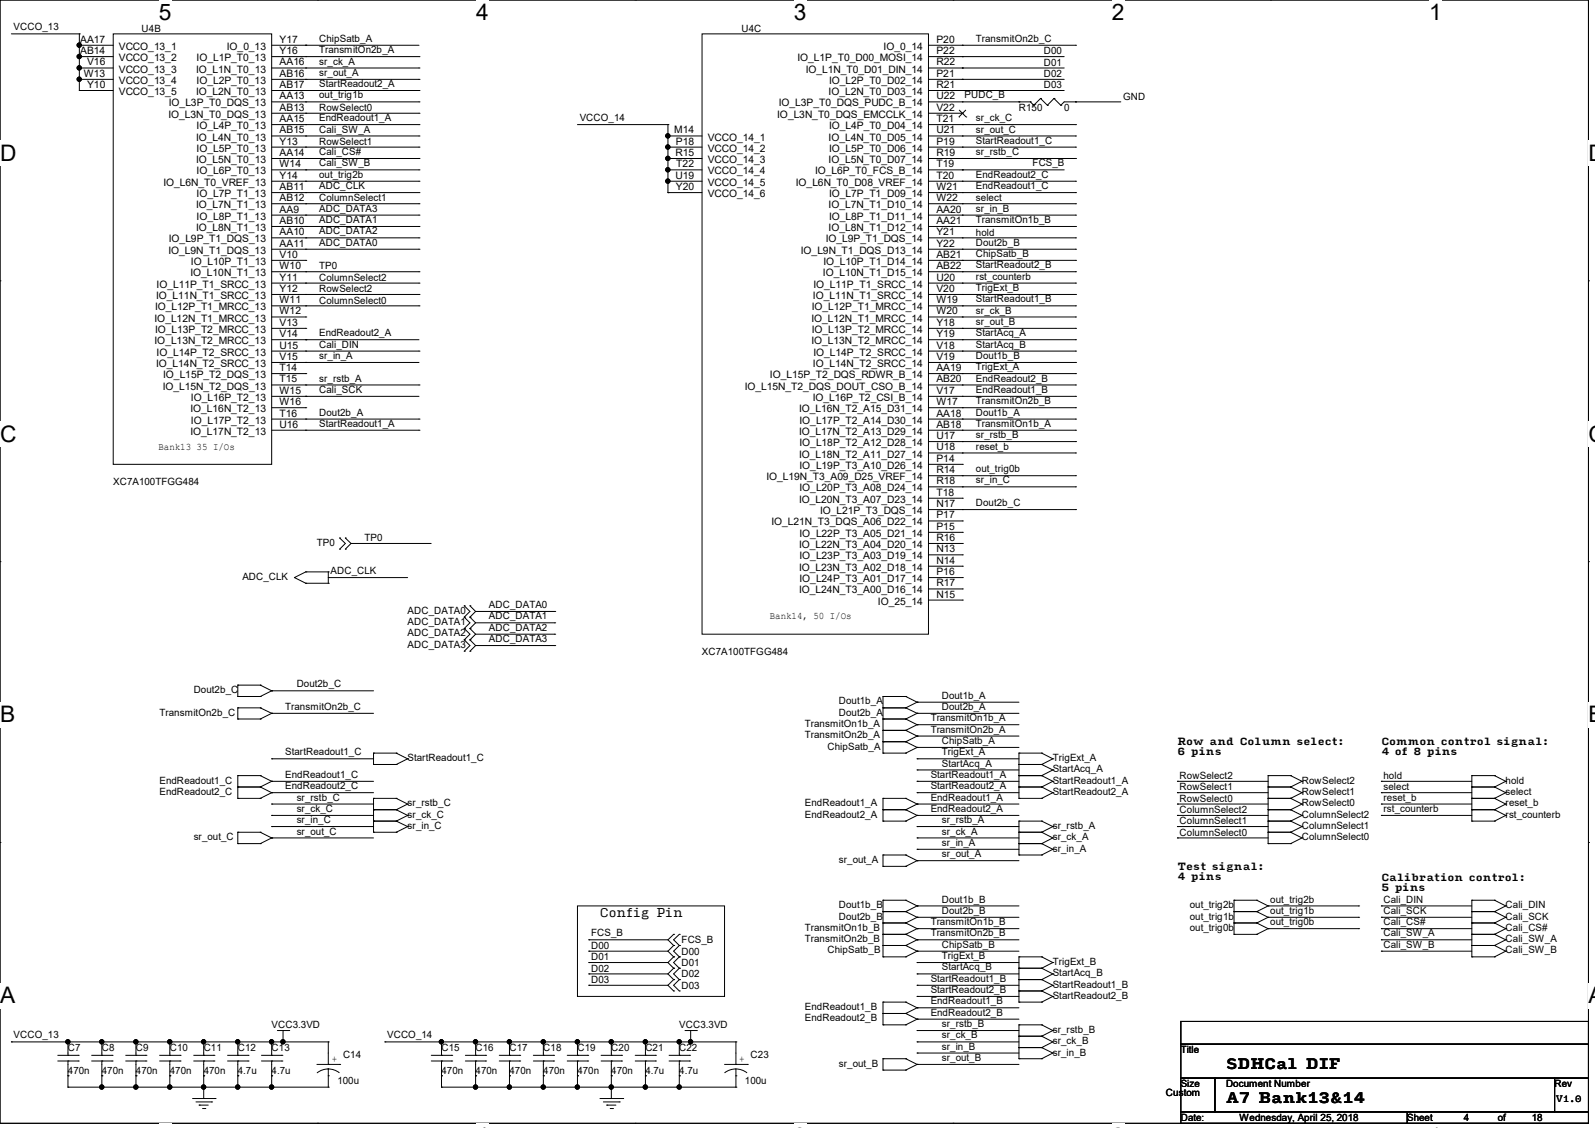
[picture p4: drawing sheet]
<svg xmlns="http://www.w3.org/2000/svg" width="297mm" height="210mm" viewBox="0 0 297 210" stroke-linecap="round" stroke-linejoin="round" font-family="sans-serif">
<path d="M0 0h295.8v209.1h-295.8z" fill="none" stroke="#000" stroke-width=".19"/>
<g fill="#fff">
<path d="M29.5 0h2.4v4.7h-2.4z"/>
<path d="M29.5 209.1h2.4v.9h-2.4z"/>
</g>
<path d="M59.1 0h.1M59.1 209.1h.1" fill="none" stroke="#000" stroke-width=".19"/>
<g fill="#fff">
<path d="M88.7 0h2.4v4.7h-2.4z"/>
<path d="M88.7 209.1h2.4v.9h-2.4z"/>
</g>
<path d="M118.3 0h.1M118.3 209.1h.1" fill="none" stroke="#000" stroke-width=".19"/>
<g fill="#fff">
<path d="M147.8 0h2.4v4.7h-2.4z"/>
<path d="M147.8 209.1h2.4v.9h-2.4z"/>
</g>
<path d="M177.5 0h.1M177.5 209.1h.1" fill="none" stroke="#000" stroke-width=".19"/>
<g fill="#fff">
<path d="M207 0h2.4v4.7h-2.4z"/>
<path d="M207 209.1h2.4v.9h-2.4z"/>
</g>
<path d="M236.6 0h.1M236.6 209.1h.1" fill="none" stroke="#000" stroke-width=".19"/>
<g fill="#fff">
<path d="M266.1 0h2.4v4.7h-2.4z"/>
<path d="M266.1 209.1h2.4v.9h-2.4z"/>
<path d="M0 26.1h3v4.8h-3z"/>
<path d="M295.8 26.1h1.2v4.8h-1.2z"/>
<path d="M0 78.4h3v4.7h-3z"/>
<path d="M295.8 78.4h1.2v4.7h-1.2z"/>
</g>
<path d="M0 52.3h.1M295.8 52.3h.1" fill="none" stroke="#000" stroke-width=".19"/>
<g fill="#fff">
<path d="M0 130.7h2.8v4.7h-2.8z"/>
<path d="M295.8 130.7h1.2v4.7h-1.2z"/>
</g>
<path d="M0 104.6h.1M295.8 104.6h.1" fill="none" stroke="#000" stroke-width=".19"/>
<g fill="#fff">
<path d="M-.1 183h2.9v4.7h-2.9z"/>
<path d="M295.7 183h1.3v4.7h-1.3z"/>
</g>
<g fill="none" stroke="#000" stroke-width=".19">
<path d="M2.1 6.3h12.7M14.8 6.3h.1M14.8 8.4h.1M14.8 10.5h.1M14.8 12.7h.1M14.8 14.8h.1M14.8 16.8h.1M14.8 10.5h6.3M14.8 12.7h6.3M14.8 14.8h6.3M14.8 16.8h6.3M14.8 6.3v10.5"/>
<path d="M14.8 8.4h6.3M21.1 6.3h29.5v80.1h-29.5zM50.6 10.5h27.4M50.6 12.7h27.4M50.6 14.8h27.4M50.6 16.8h27.4M50.6 19h27.4M50.6 8.4h27.4M56.9 8.4h.1M56.9 10.5h.1M56.9 12.7h.1M56.9 14.8h.1"/>
<path d="M56.9 16.8h.1M56.9 19h.1M78 10.5h.1M78 12.7h.1M78 14.8h.1M78 16.8h.1M78 19h.1M130.7 6.3h42.2v111.8h-42.2zM172.9 10.5h25.3M172.9 12.7h25.3M172.9 14.8h25.3M172.9 16.8h25.3"/>
<path d="M172.9 19h19M172.9 8.4h27.4M179.2 10.5h.1M179.2 12.7h.1M179.2 14.8h.1M179.2 16.8h.1M179.2 8.4h.1M179.2 19h.1M189.7 19h.1M191.9 19h.1M191.9 19l.6 .6M192.5 19.6h.1"/>
<path d="M193.8 18.3h.1M193.8 18.3l1.2 1.3M193.8 18.3l-1.3 1.3M195 19.6h.1M196.3 18.3h.1M196.3 18.3l1.2 1.3M196.3 18.3l-1.3 1.3M197.5 19.6h.1M200.3 8.4h.1M200.3 19h.1M208.7 19h-10.5l-.7 .6M50.6 31.6h27.4"/>
<path d="M50.6 23.2h27.4M50.6 21.1h27.4M50.6 25.3h27.4M50.6 27.4h27.4M50.6 29.5h27.4M50.6 33.7h27.4M50.6 35.9h27.4M50.6 37.9h27.4M56.9 21.1h.1M56.9 23.2h.1M56.9 25.3h.1M56.9 27.4h.1"/>
<path d="M56.9 29.5h.1M56.9 31.6h.1M56.9 33.7h.1M56.9 35.9h.1M56.9 37.9h.1M78 21.1h.1M78 23.2h.1M78 25.3h.1M78 27.4h.1M78 29.5h.1M78 31.6h.1M78 33.7h.1"/>
<path d="M78 35.9h.1M78 37.9h.1M107.5 23.2h16.9M124.4 23.2h.1M124.4 25.3h.1M124.4 27.4h.1M124.4 29.5h.1M124.4 31.6h.1M124.4 33.7h.1M124.4 35.9h.1M124.4 31.6h6.3M124.4 23.2v12.7"/>
<path d="M124.4 25.3h6.3M124.4 27.4h6.3M124.4 29.5h6.3M124.4 33.7h6.3M124.4 35.9h6.3M172.9 31.6h25.3M172.9 23.2h27.4M172.9 21.1h6.3M172.9 25.3h27.4M172.9 27.4h27.4M172.9 29.5h27.4M172.9 33.7h27.4"/>
<path d="M172.9 35.9h27.4M172.9 37.9h27.4M178.5 21.8h.1M178.6 20.5l1.3 1.3M179.2 31.6h.1M179.2 21.1h.1M179.2 23.2h.1M179.2 25.3h.1M179.2 27.4h.1M179.2 29.5h.1M179.2 33.7h.1M179.2 35.9h.1"/>
<path d="M179.2 37.9h.1M179.9 20.5l-1.4 1.3M179.9 21.8h.1M200.3 35.9h.1M200.3 37.9h.1M200.3 33.7h.1M200.3 23.2h.1M200.3 25.3h.1M200.3 27.4h.1M200.3 29.5h.1M50.6 40h27.4M50.6 42.2h27.4"/>
<path d="M50.6 44.3h27.4M50.6 46.4h27.4M50.6 50.6h27.4M50.6 52.7h27.4M50.6 54.8h27.4M50.6 56.9h27.4M50.6 48.5h6.3M50.6 59h6.3M56.9 40h.1M56.9 42.2h.1M56.9 44.3h.1M56.9 46.4h.1"/>
<path d="M56.9 48.5h.1M56.9 50.6h.1M56.9 52.7h.1M56.9 54.8h.1M56.9 56.9h.1M56.9 59h.1M78 40h.1M78 42.2h.1M78 44.3h.1M78 46.4h.1M78 50.6h.1M78 52.7h.1"/>
<path d="M78 54.8h.1M78 56.9h.1M172.9 40h27.4M172.9 42.2h27.4M172.9 44.3h27.4M172.9 46.4h27.4M172.9 50.6h27.4M172.9 52.7h27.4M172.9 54.8h27.4M172.9 56.9h27.4M172.9 48.5h27.4M172.9 59h27.4"/>
<path d="M179.2 40h.1M179.2 42.2h.1M179.2 44.3h.1M179.2 46.4h.1M179.2 48.5h.1M179.2 50.6h.1M179.2 52.7h.1M179.2 54.8h.1M179.2 56.9h.1M179.2 59h.1M200.3 40h.1M200.3 42.2h.1"/>
<path d="M200.3 44.3h.1M200.3 46.4h.1M200.3 48.5h.1M200.3 50.6h.1M200.3 52.7h.1M200.3 54.8h.1M200.3 56.9h.1M200.3 59h.1M50.6 71.7h27.4M50.6 78h27.4M50.6 61.1h6.3M50.6 63.2h27.4"/>
<path d="M50.6 65.4h27.4M50.6 67.5h27.4M50.6 69.6h6.3M50.6 75.9h6.3M50.6 73.8h27.4M56.9 67.5h.1M56.9 73.8h.1M56.9 63.2h.1M56.9 61.1h.1M56.9 65.4h.1M56.9 69.6h.1M56.9 71.7h.1"/>
<path d="M56.9 75.9h.1M56.9 78h.1M78 71.7h.1M78 78h.1M78 65.4h.1M172.9 71.7h27.4M172.9 78h27.4M172.9 61.1h27.4M172.9 63.2h27.4M172.9 65.4h27.4M172.9 67.5h27.4M172.9 69.6h27.4"/>
<path d="M172.9 75.9h27.4M172.9 73.8h27.4M179.2 61.1h.1M179.2 63.2h.1M179.2 65.4h.1M179.2 67.5h.1M179.2 69.6h.1M179.2 71.7h.1M179.2 73.8h.1M179.2 75.9h.1M179.2 78h.1M200.3 61.1h.1"/>
<path d="M200.3 63.2h.1M200.3 65.4h.1M200.3 67.5h.1M200.3 69.6h.1M200.3 71.7h.1M200.3 75.9h.1M200.3 78h.1M200.3 73.8h.1M50.6 80.1h27.4M56.9 80.1h.1M78 80.1h.1M172.9 80.1h27.4"/>
<path d="M172.9 82.2h27.4M172.9 84.3h27.4M172.9 90.6h27.4M172.9 94.9h27.4M172.9 88.6h27.4M172.9 86.4h6.3M172.9 92.8h6.3M172.9 97h6.3M172.9 99.1h6.3M179.2 80.1h.1M179.2 82.2h.1M179.2 84.3h.1"/>
<path d="M179.2 86.4h.1M179.2 88.6h.1M179.2 90.6h.1M179.2 92.8h.1M179.2 94.9h.1M179.2 97h.1M179.2 99.1h.1M200.3 80.1h.1M200.3 82.2h.1M200.3 84.3h.1M200.3 90.6h.1M200.3 94.9h.1"/>
<path d="M200.3 88.6h.1M54.8 107.5h.1M54.8 107.5l2.1 1.1M56.9 106.5h.1M56.9 108.6h.1M56.9 106.5l-2.1 1M56.9 106.5h4.2M56.9 108.6h4.2M61.1 107.5h.1M61.1 106.5h.1M61.1 108.6h.1M61.1 107.5h14.8"/>
<path d="M61.1 106.5v2.1M63.2 100.2h.1M63.2 102.2h.1M63.2 100.2l1.1 1-1.1 1M64.3 102.2h.1M64.3 100.2h.1M64.3 100.2l1.1 1M65.4 101.2h14.7M65.4 101.2l-1.1 1M80.1 101.2h.1M86.4 112.8h.1M86.4 114.9h.1"/>
<path d="M86.4 117h.1M86.4 119.1h.1M86.4 112.8l1.1 1-1.1 1.1M86.4 114.9l1.1 1.1-1.1 1M86.4 117l1.1 1.1-1.1 1M86.4 119.1l1.1 1.1-1.1 1M87.5 114.9h.1M87.5 112.8h.1M87.5 117h.1M87.5 119.1h.1M87.5 112.8l1.1 1M87.5 114.9l1.1 1.1"/>
<path d="M87.5 117l1.1 1.1M87.5 119.1l1.1 1.1M88.6 113.8h14.7M88.6 116h14.7M88.6 118.1h14.7M88.6 113.8l-1.1 1.1M88.6 116l-1.1 1M88.6 118.1l-1.1 1M103.3 113.8h.1M103.3 116h.1M103.3 118.1h.1M172.9 107.5h6.3"/>
<path d="M172.9 101.2h6.3M172.9 103.3h6.3M172.9 105.4h6.3M172.9 109.6h6.3M172.9 111.7h6.3M179.2 101.2h.1M179.2 103.3h.1M179.2 105.4h.1M179.2 107.5h.1M179.2 109.6h.1M179.2 111.7h.1M44.3 127.6h.1"/>
<path d="M44.3 129.7h.1M44.3 131.8h.1M44.3 133.9h.1M44.3 127.6v2.1M44.3 131.8v2.1M44.3 129.7h4.2M44.3 127.6h4.2M44.3 133.9h4.2M44.3 131.8h4.2M48.5 129.7h.1M48.5 127.6h.1M48.5 133.9h.1"/>
<path d="M48.5 131.8h.1M48.5 127.6l2.1 1M48.5 131.8l2.1 1M50.6 128.6h.1M50.6 132.8h.1M50.6 128.6h19M50.6 132.8h19M50.6 128.6l-2.1 1.1M50.6 132.8l-2.1 1.1M86.4 121.2h.1M87.5 121.2h.1M88.6 120.2h14.7"/>
<path d="M88.6 120.2l-1.1 1M103.3 120.2h.1M164.4 129.7h.1M164.4 131.8h.1M164.4 133.9h.1M164.4 136h.1M164.4 138.1h.1M164.4 129.7h4.3M164.4 133.9h4.3M164.4 131.8h4.3M164.4 129.7v10.5M164.4 136h4.3"/>
<path d="M164.4 138.1h4.3M168.7 131.8h.1M168.7 129.7h.1M168.7 133.9h.1M168.7 136h.1M168.7 138.1h.1M168.7 129.7l2.1 1M168.7 131.8l2.1 1M168.7 133.9l2.1 1M168.7 136l2.1 1M168.7 138.1l2.1 1M170.8 130.7h.1"/>
<path d="M170.8 134.9h.1M170.8 132.8h.1M170.8 139.1h.1M170.8 137h.1M170.8 132.8h18.9M170.8 130.7h18.9M170.8 134.9h18.9M170.8 139.1h18.9M170.8 137h18.9M170.8 130.7l-2.1 1.1M170.8 132.8l-2.1 1.1M170.8 134.9l-2.1 1.1"/>
<path d="M170.8 137l-2.1 1.1M170.8 139.1l-2.1 1.1M0 156.8h.1M44.3 144.4h.1M44.3 146.5h.1M44.3 148.6h.1M44.3 154.9h.1M44.3 157.1h.1M44.3 144.4v4.2M44.3 154.9v2.2M44.3 146.5h4.2M44.3 144.4h4.2"/>
<path d="M44.3 148.6h4.2M44.3 157.1h4.2M44.3 154.9h4.2M48.5 146.5h.1M48.5 144.4h.1M48.5 148.6h.1M48.5 157.1h.1M48.5 154.9h.1M48.5 144.4l2.1 1.1M48.5 146.5l2.1 1.1M48.5 154.9l2.1 1.1M50.6 141.3h.1"/>
<path d="M50.6 145.5h.1M50.6 147.6h.1M50.6 149.7h.1M50.6 151.8h.1M50.6 153.9h.1M50.6 156h.1M50.6 141.3h19M50.6 145.5h19M50.6 147.6h19M50.6 149.7h19M50.6 151.8h19M50.6 153.9h19"/>
<path d="M50.6 156h19M50.6 145.5l-2.1 1M50.6 147.6l-2.1 1M50.6 156l-2.1 1.1M69.6 142.3h.1M69.6 140.2h.1M69.6 150.7h.1M69.6 148.6h.1M69.6 152.9h.1M69.6 154.9h.1M69.6 142.3h4.2M69.6 140.2v2.1"/>
<path d="M69.6 148.6v6.3M69.6 140.2h4.2M69.6 148.6h4.2M69.6 154.9h4.2M69.6 150.7h4.2M69.6 152.9h4.2M73.8 142.3h.1M73.8 140.2h.1M73.8 150.7h.1M73.8 148.6h.1M73.8 152.9h.1M73.8 154.9h.1"/>
<path d="M73.8 140.2l2.1 1.1M73.8 148.6l2.1 1.1M73.8 150.7l2.1 1.1M73.8 152.9l2.1 1M75.9 141.3h.1M75.9 149.7h.1M75.9 151.8h.1M75.9 153.9h.1M75.9 141.3l-2.1 1M75.9 149.7l-2.1 1M75.9 151.8l-2.1 1.1M75.9 153.9l-2.1 1"/>
<path d="M164.4 140.2h.1M164.4 150.7h.1M164.4 152.9h.1M164.4 148.6h.1M164.4 159.2h.1M164.4 140.2h4.3M164.4 148.6h4.3M164.4 150.7h4.3M164.4 152.9h4.3M164.4 148.6v4.3M164.4 159.2v2.1M164.4 159.2h4.3"/>
<path d="M168.7 140.2h.1M168.7 152.9h.1M168.7 150.7h.1M168.7 148.6h.1M168.7 159.2h.1M168.7 150.7l2.1 1.1M168.7 148.6l2.1 1.1M168.7 159.2l2.1 1M170.8 141.3h.1M170.8 143.3h.1M170.8 147.6h.1M170.8 145.5h.1"/>
<path d="M170.8 149.7h.1M170.8 151.8h.1M170.8 156h.1M170.8 153.9h.1M170.8 158.1h.1M170.8 141.3h18.9M170.8 145.5h18.9M170.8 147.6h18.9M170.8 149.7h18.9M170.8 151.8h18.9M170.8 153.9h18.9M170.8 156h18.9"/>
<path d="M170.8 143.3h18.9M170.8 158.1h18.9M170.8 151.8l-2.1 1.1M170.8 149.7l-2.1 1M189.7 144.4h.1M189.7 142.3h.1M189.7 140.2h.1M189.7 146.5h.1M189.7 148.6h.1M189.7 154.9h.1M189.7 152.9h.1M189.7 157.1h.1"/>
<path d="M189.7 159.2h.1M189.7 142.3h4.3M189.7 140.2h4.3M189.7 146.5h4.3M189.7 144.4h4.3M189.7 148.6h4.3M189.7 157.1h4.3M189.7 154.9h4.3M189.7 152.9h4.3M189.7 140.2v8.4M189.7 152.9v6.3M189.7 159.2h4.3"/>
<path d="M194 144.4h.1M194 142.3h.1M194 140.2h.1M194 146.5h.1M194 148.6h.1M194 154.9h.1M194 152.9h.1M194 157.1h.1M194 159.2h.1M194 142.3l2 1M194 140.2l2 1.1M194 144.4l2 1.1"/>
<path d="M194 146.5l2 1.1M194 152.9l2 1M194 154.9l2 1.1M194 157.1l2 1M196 143.3h.1M196 141.3h.1M196 145.5h.1M196 147.6h.1M196 153.9h.1M196 156h.1M196 158.1h.1M196 143.3l-2 1.1"/>
<path d="M196 141.3l-2 1M196 145.5l-2 1M196 147.6l-2 1M196 153.9l-2 1M196 156l-2 1.1M196 158.1l-2 1.1M219.2 147.6h.1M219.2 145.5h.1M219.2 151.8h.1M219.2 149.7h.1M219.2 156h.1M219.2 153.9h.1"/>
<path d="M219.2 145.5h16.9M219.2 147.6h16.9M219.2 149.7h16.9M219.2 151.8h16.9M219.2 153.9h16.9M219.2 156h16.9M236.1 146.5h.1M236.1 144.4h.1M236.1 148.6h.1M236.1 150.7h.1M236.1 152.9h.1M236.1 154.9h.1"/>
<path d="M236.1 157.1h.1M236.1 146.5h4.2M236.1 144.4h4.2M236.1 148.6h4.2M236.1 157.1h4.2M236.1 154.9h4.2M236.1 150.7h4.2M236.1 152.9h4.2M236.1 144.4v12.7M240.3 146.5h.1M240.3 144.4h.1M240.3 148.6h.1"/>
<path d="M240.3 150.7h.1M240.3 152.9h.1M240.3 154.9h.1M240.3 157.1h.1M240.3 144.4l2.1 1.1M240.3 146.5l2.1 1.1M240.3 148.6l2.1 1.1M240.3 150.7l2.1 1.1M240.3 152.9l2.1 1M240.3 154.9l2.1 1.1M242.4 145.5h.1M242.4 147.6h.1"/>
<path d="M242.4 149.7h.1M242.4 151.8h.1M242.4 153.9h.1M242.4 156h.1M242.4 145.5l-2.1 1M242.4 147.6l-2.1 1M242.4 149.7l-2.1 1M242.4 151.8l-2.1 1.1M242.4 153.9l-2.1 1M242.4 156l-2.1 1.1M257.2 145.5h.1M257.2 149.7h.1"/>
<path d="M257.2 147.6h.1M257.2 151.8h.1M257.2 145.5h16.9M257.2 147.6h16.9M257.2 149.7h16.9M257.2 151.8h16.9M274.1 146.5h.1M274.1 144.4h.1M274.1 148.6h.1M274.1 152.9h.1M274.1 150.7h.1M274.1 146.5h4.2"/>
<path d="M274.1 144.4h4.2M274.1 148.6h4.2M274.1 150.7h4.2M274.1 152.9h4.2M274.1 144.4v8.5M278.3 146.5h.1M278.3 144.4h.1M278.3 148.6h.1M278.3 152.9h.1M278.3 150.7h.1M278.3 144.4l2.1 1.1M278.3 146.5l2.1 1.1"/>
<path d="M278.3 150.7l2.1 1.1M278.3 148.6l2.1 1.1M280.4 145.5h.1M280.4 147.6h.1M280.4 151.8h.1M280.4 149.7h.1M280.4 145.5l-2.1 1M280.4 147.6l-2.1 1M280.4 151.8l-2.1 1.1M280.4 149.7l-2.1 1M295.8 156.8h.1M107.5 168.7h27.4v16.8h-27.4z"/>
<path d="M109.6 175h.1M109.6 177.1h.1M109.6 179.2h.1M109.6 175h14.8M109.6 177.1h14.8M109.6 179.2h14.8M124.4 175l1 1M124.4 177.1l1 1M124.4 179.2l1 1.1M125.4 173.9h.1M125.4 176h.1M125.4 178.1h.1"/>
<path d="M125.4 173.9l-1 1.1M125.4 176l-1 1.1M125.4 178.1l-1 1.1M126.5 176h.1M126.5 173.9h.1M126.5 178.1h.1M126.5 173.9l-1.1 1.1 1.1 1M126.5 176l-1.1 1.1 1.1 1M126.5 178.1l-1.1 1.1 1.1 1.1M164.4 169.7h.1M164.4 171.8h.1M164.4 167.6h.1"/>
<path d="M164.4 173.9h.1M164.4 176h.1M164.4 178.1h.1M164.4 161.3h.1M164.4 167.6v10.5M164.4 171.8h4.3M164.4 169.7h4.3M164.4 167.6h4.3M164.4 173.9h4.3M164.4 178.1h4.3M164.4 176h4.3M164.4 161.3h4.3"/>
<path d="M168.7 171.8h.1M168.7 169.7h.1M168.7 167.6h.1M168.7 173.9h.1M168.7 178.1h.1M168.7 176h.1M168.7 161.3h.1M168.7 169.7l2.1 1.1M168.7 167.6l2.1 1.1M168.7 171.8l2.1 1.1M168.7 176l2.1 1.1M168.7 173.9l2.1 1.1"/>
<path d="M170.8 160.2h.1M170.8 168.7h.1M170.8 170.8h.1M170.8 177.1h.1M170.8 175h.1M170.8 172.9h.1M170.8 179.2h.1M170.8 175h18.9M170.8 177.1h18.9M170.8 179.2h18.9M170.8 160.2h18.9M170.8 168.7h18.9"/>
<path d="M170.8 170.8h18.9M170.8 172.9h18.9M170.8 170.8l-2.1 1M170.8 168.7l-2.1 1M170.8 172.9l-2.1 1M170.8 177.1l-2.1 1M170.8 175l-2.1 1M170.8 160.2l-2.1 1.1M189.7 178.1h.1M189.7 178.1v8.5M189.7 178.1h4.3M194 178.1h.1"/>
<path d="M194 178.1l2 1.1M196 179.2h.1M196 179.2l-2 1.1M229.8 167.6h.1M229.8 169.7h.1M229.8 171.8h.1M229.8 173.9h.1M229.8 171.8h4.2M229.8 169.7h4.2M229.8 167.6h4.2M229.8 173.9h4.2M229.8 167.6v6.3"/>
<path d="M234 169.7h.1M234 167.6h.1M234 171.8h.1M234 173.9h.1M234 167.6l2.1 1.1M234 169.7l2.1 1.1M234 171.8l2.1 1.1M236.1 168.7h.1M236.1 170.8h.1M236.1 172.9h.1M236.1 168.7h16.9M236.1 170.8h16.9"/>
<path d="M236.1 172.9h16.9M236.1 168.7l-2.1 1M236.1 170.8l-2.1 1M236.1 172.9l-2.1 1M253 172.9h.1M253 168.7h.1M253 170.8h.1M257.2 172.9h.1M257.2 170.8h.1M257.2 168.7h.1M257.2 175h.1M257.2 177.1h.1"/>
<path d="M257.2 175h16.9M257.2 177.1h16.9M257.2 168.7h16.9M257.2 170.8h16.9M257.2 172.9h16.9M274.1 171.8h.1M274.1 169.7h.1M274.1 167.6h.1M274.1 173.9h.1M274.1 178.1h.1M274.1 176h.1M274.1 171.8h4.2"/>
<path d="M274.1 169.7h4.2M274.1 167.6h4.2M274.1 173.9h4.2M274.1 178.1h4.2M274.1 176h4.2M274.1 167.6v10.5M278.3 171.8h.1M278.3 169.7h.1M278.3 167.6h.1M278.3 173.9h.1M278.3 178.1h.1M278.3 176h.1"/>
<path d="M278.3 169.7l2.1 1.1M278.3 167.6l2.1 1.1M278.3 171.8l2.1 1.1M278.3 176l2.1 1.1M278.3 173.9l2.1 1.1M280.4 170.8h.1M280.4 168.7h.1M280.4 172.9h.1M280.4 177.1h.1M280.4 175h.1M280.4 170.8l-2.1 1M280.4 168.7l-2.1 1"/>
<path d="M280.4 172.9l-2.1 1M280.4 177.1l-2.1 1M280.4 175l-2.1 1M2.1 194h.1M2.1 194h59M10.8 197.5h3.8M10.8 196.5h3.8M12.7 194h.1M12.7 196.5h.1M12.7 197.5h.1M12.7 194v2.5M12.7 197.5v4.9"/>
<path d="M14.6 197.5h.1M14.6 196.5h.1M17.1 197.5h3.8M17.1 196.5h3.8M19 194h.1M19 196.5h.1M19 197.5h.1M19 194v2.5M19 197.5v4.9M20.9 197.5h.1M20.9 196.5h.1M23.4 197.5h3.8"/>
<path d="M23.4 196.5h3.8M25.3 194h.1M25.3 196.5h.1M25.3 197.5h.1M25.3 194v2.5M25.3 197.5v4.9M27.2 197.5h.1M27.2 196.5h.1M29.7 197.5h3.8M29.7 196.5h3.8M31.6 194h.1M31.6 196.5h.1"/>
<path d="M31.6 197.5h.1M31.6 194v2.5M31.6 197.5v4.9M33.5 197.5h.1M33.5 196.5h.1M36.1 197.5h3.7M36.1 196.5h3.7M37.9 194h.1M37.9 196.5h.1M37.9 197.5h.1M37.9 194v2.5M37.9 197.5v7"/>
<path d="M39.8 197.5h.1M39.8 196.5h.1M42.4 197.5h3.8M42.4 196.5h3.8M44.3 194h.1M44.3 196.5h.1M44.3 197.5h.1M44.3 194v2.5M44.3 197.5v4.9M46.2 197.5h.1M46.2 196.5h.1M48.7 197.5h3.8"/>
<path d="M48.7 196.5h3.8M50.6 194h.1M50.6 196.5h.1M50.6 197.5h.1M50.6 194v2.5M50.6 197.5v4.9M51.6 191.9h2.2M52.5 197.5h.1M52.5 196.5h.1M52.7 194h.1M52.7 191.9v2.1M53.8 191.9h.1"/>
<path d="M59 198.2h4.2M61.1 199l.9 .1 1.2 .6M61.1 199l-1.3 .3-.7 .4M61.1 198.2h.1M61.1 194h.1M61.1 194v4.2M61.1 199v3.4M63.2 198.2h.1M71.7 194h.1M71.7 194h65.3M80.3 197.5h3.8M80.3 196.5h3.8"/>
<path d="M82.2 194h.1M82.2 196.5h.1M82.2 197.5h.1M82.2 194v2.5M82.2 197.5v4.9M84.1 197.5h.1M84.1 196.5h.1M86.7 197.5h3.7M86.7 196.5h3.7M88.6 194h.1M88.6 196.5h.1M88.6 197.5h.1"/>
<path d="M88.6 194v2.5M88.6 197.5v4.9M90.4 197.5h.1M90.4 196.5h.1M93 197.5h3.8M93 196.5h3.8M94.9 194h.1M94.9 196.5h.1M94.9 197.5h.1M94.9 194v2.5M94.9 197.5v4.9M96.8 197.5h.1"/>
<path d="M96.8 196.5h.1M99.3 197.5h3.8M99.3 196.5h3.8M101.2 194h.1M101.2 196.5h.1M101.2 197.5h.1M101.2 194v2.5M101.2 197.5v4.9M103.1 197.5h.1M103.1 196.5h.1M105.6 197.5h3.8M105.6 196.5h3.8"/>
<path d="M107.5 194h.1M107.5 196.5h.1M107.5 197.5h.1M107.5 194v2.5M107.5 197.5v4.9M109.4 197.5h.1M109.4 196.5h.1M109.6 181.3h.1M109.6 183.4h.1M109.6 181.3h14.8M109.6 183.4h14.8M111.9 197.5h3.8"/>
<path d="M111.9 196.5h3.8M113.8 194h.1M113.8 196.5h.1M113.8 197.5h.1M113.8 194v2.5M113.8 197.5v7M115.7 197.5h.1M115.7 196.5h.1M118.3 197.5h3.7M118.3 196.5h3.7M120.2 194h.1M120.2 196.5h.1"/>
<path d="M120.2 197.5h.1M120.2 194v2.5M120.2 197.5v4.9M122 197.5h.1M122 196.5h.1M124.4 181.3l1 1.1M124.4 183.4l1 1.1M124.6 197.5h3.8M124.6 196.5h3.8M125.4 180.3h.1M125.4 182.4h.1M125.4 184.5h.1"/>
<path d="M125.4 180.3l-1 1M125.4 182.4l-1 1M126.5 194h.1M126.5 180.3h.1M126.5 182.4h.1M126.5 184.5h.1M126.5 196.5h.1M126.5 197.5h.1M126.5 194v2.5M126.5 197.5v4.9M126.5 180.3l-1.1 1 1.1 1.1M126.5 182.4l-1.1 1 1.1 1.1"/>
<path d="M127.6 191.9h2.1M128.4 197.5h.1M128.4 196.5h.1M128.6 194h.1M128.6 191.9v2.1M129.7 191.9h.1M134.9 198.2h4.2M135 199.7a3.4 3.4 0 0 1 4.1 0M137 198.2h.1M137 194h.1M137 194v4.2M137 199v3.4"/>
<path d="M139.1 198.2h.1M164.4 186.6h.1M164.4 188.7h.1M164.4 190.8h.1M164.4 197.1h.1M164.4 199.2h.1M164.4 186.6v4.2M164.4 197.1v2.1M164.4 186.6h4.3M164.4 188.7h4.3M164.4 190.8h4.3M164.4 199.2h4.3"/>
<path d="M164.4 197.1h4.3M168.7 188.7h.1M168.7 186.6h.1M168.7 190.8h.1M168.7 199.2h.1M168.7 197.1h.1M168.7 186.6l2.1 1M168.7 188.7l2.1 1M168.7 197.1l2.1 1.1M170.8 181.3h.1M170.8 185.5h.1M170.8 183.4h.1"/>
<path d="M170.8 187.6h.1M170.8 189.7h.1M170.8 194h.1M170.8 191.9h.1M170.8 196h.1M170.8 198.2h.1M170.8 181.3h18.9M170.8 183.4h18.9M170.8 194h18.9M170.8 185.5h18.9M170.8 187.6h18.9M170.8 189.7h18.9"/>
<path d="M170.8 191.9h18.9M170.8 196h18.9M170.8 198.2h18.9M170.8 187.6l-2.1 1.1M170.8 189.7l-2.1 1.1M170.8 198.2l-2.1 1M189.7 180.3h.1M189.7 182.4h.1M189.7 186.6h.1M189.7 184.5h.1M189.7 192.9h.1M189.7 190.8h.1"/>
<path d="M189.7 197.1h.1M189.7 195h.1M189.7 190.8v6.3M189.7 180.3h4.3M189.7 182.4h4.3M189.7 186.6h4.3M189.7 184.5h4.3M189.7 190.8h4.3M189.7 197.1h4.3M189.7 192.9h4.3M189.7 195h4.3M194 180.3h.1"/>
<path d="M194 182.4h.1M194 186.6h.1M194 184.5h.1M194 192.9h.1M194 190.8h.1M194 197.1h.1M194 195h.1M194 180.3l2 1M194 184.5l2 1M194 182.4l2 1M194 190.8l2 1.1M194 195l2 1"/>
<path d="M194 192.9l2 1.1M196 181.3h.1M196 185.5h.1M196 183.4h.1M196 191.9h.1M196 196h.1M196 194h.1M196 181.3l-2 1.1M196 185.5l-2 1.1M196 183.4l-2 1.1M196 191.9l-2 1M196 196l-2 1.1"/>
<path d="M196 194l-2 1M219.9 190.2h75.9v4.2h-75.9zM219.9 194.4h75.9v6.3h-75.9zM12.7 200.3h.1M12.7 202.4h.1M12.7 202.4h48.4M19 200.3h.1M19 202.4h.1M25.3 200.3h.1M25.3 202.4h.1M31.6 200.3h.1M31.6 202.4h.1"/>
<path d="M35.9 204.5h4.1M36.5 205.1h2.9M37.1 205.7h.1M37.1 205.7h1.7M37.7 206.4h.4M37.9 202.4h.1M37.9 200.3h.1M38.1 206.4h.1M39.4 205.1h.1M40 204.5h.1M44.3 200.3h.1M44.3 202.4h.1"/>
<path d="M50.6 200.3h.1M50.6 202.4h.1M61.1 200.3h.1M61.1 202.4h.1M82.2 202.4h.1M82.2 200.3h.1M82.2 202.4h54.8M88.6 200.3h.1M88.6 202.4h.1M94.9 200.3h.1M94.9 202.4h.1M101.2 200.3h.1"/>
<path d="M101.2 202.4h.1M107.5 200.3h.1M107.5 202.4h.1M111.7 204.5h4.3M112.4 205.1h2.9M113 205.7h.1M113 205.7h1.7M113.6 206.4h.4M113.8 202.4h.1M113.8 200.3h.1M114 206.4h.1M115.3 205.1h.1"/>
<path d="M116 204.5h.1M120.2 200.3h.1M120.2 202.4h.1M126.5 200.3h.1M126.5 202.4h.1M137 200.3h.1M137 202.4h.1M219.9 200.7h6.3v6.3h-6.3zM219.9 207h42.1v2.1h-42.1zM226.2 200.7h63.3v6.3h-63.3zM262 207h33.8v2.1h-33.8zM289.5 200.7h6.3v6.3h-6.3z"/>
</g>
<g fill="#000" stroke="#000" stroke-width=".19">
<circle cx="14.8" cy="14.8" r=".4"/>
<circle cx="14.8" cy="12.6" r=".4"/>
<circle cx="14.8" cy="8.4" r=".4"/>
<circle cx="14.8" cy="10.5" r=".4"/>
<circle cx="124.4" cy="25.3" r=".4"/>
<circle cx="124.4" cy="27.4" r=".4"/>
<circle cx="124.4" cy="29.5" r=".4"/>
<circle cx="124.4" cy="31.6" r=".4"/>
<circle cx="124.4" cy="33.7" r=".4"/>
<circle cx="12.6" cy="194" r=".4"/>
<circle cx="18.9" cy="194" r=".4"/>
<circle cx="25.3" cy="194" r=".4"/>
<circle cx="31.6" cy="194" r=".4"/>
<circle cx="37.9" cy="194" r=".4"/>
<circle cx="44.3" cy="194" r=".4"/>
<circle cx="50.6" cy="194" r=".4"/>
<circle cx="52.7" cy="194" r=".4"/>
<circle cx="82.2" cy="194" r=".4"/>
<circle cx="88.5" cy="194" r=".4"/>
<circle cx="94.8" cy="194" r=".4"/>
<circle cx="101.2" cy="194" r=".4"/>
<circle cx="107.5" cy="194" r=".4"/>
<circle cx="113.8" cy="194" r=".4"/>
<circle cx="120.2" cy="194" r=".4"/>
<circle cx="126.5" cy="194" r=".4"/>
<circle cx="128.6" cy="194" r=".4"/>
<circle cx="18.9" cy="202.4" r=".4"/>
<circle cx="25.3" cy="202.4" r=".4"/>
<circle cx="31.6" cy="202.4" r=".4"/>
<circle cx="37.9" cy="202.4" r=".4"/>
<circle cx="44.3" cy="202.4" r=".4"/>
<circle cx="50.6" cy="202.4" r=".4"/>
<circle cx="88.5" cy="202.4" r=".4"/>
<circle cx="94.8" cy="202.4" r=".4"/>
<circle cx="101.2" cy="202.4" r=".4"/>
<circle cx="107.5" cy="202.4" r=".4"/>
<circle cx="113.8" cy="202.4" r=".4"/>
<circle cx="120.2" cy="202.4" r=".4"/>
<circle cx="126.5" cy="202.4" r=".4"/>
</g>
<g font-size="4.2">
<text x="29.5" y="3.8">5</text>
<text x="88.7" y="3.8">4</text>
<text x="147.8" y="3.8">3</text>
<text x="207" y="3.8">2</text>
<text x="266.1" y="3.8">1</text>
<text x="0" y="29.9">D</text>
<text x="295.8" y="29.9">D</text>
<text x="0" y="82.2">C</text>
<text x="295.8" y="82.2">C</text>
<text x="0" y="134.5">B</text>
<text x="295.8" y="134.5">B</text>
<text x="0" y="186.8">A</text>
<text x="295.8" y="186.8">A</text>
</g>
<g font-size="2.7">
<text x="228.3" y="199">SDHCal DIF</text>
<text x="228.3" y="205.3">A7 Bank13&amp;14</text>
</g>
<text font-size="2.3" x="111.7" y="170.8">Config Pin</text>
<g font-size="1.9">
<text x="2.5" y="5.7">VCCO_13</text>
<text x="26.4" y="5.9">U4B</text>
<text x="138.1" y="5.9">U4C</text>
<text x="14.9" y="8">AA17</text>
<text x="14.9" y="10.1">AB14</text>
<text x="22.1" y="9.3">VCCO_13_1</text>
<text x="22.1" y="11.4">VCCO_13_2</text>
<text x="36.6" y="11.4">IO_L1P_T0_13</text>
<text x="42.2" y="9.3">IO_0_13</text>
<text x="52.1" y="8">Y17</text>
<text x="52.1" y="10.1">Y16</text>
<text x="59.4" y="9.9">TransmitOn2b_A</text>
<text x="59.4" y="7.8">ChipSatb_A</text>
<text x="148.5" y="11.4">IO_L1P_T0_D00_MOSI_14</text>
<text x="164.5" y="9.3">IO_0_14</text>
<text x="174.4" y="8">P20</text>
<text x="174.4" y="10.1">P22</text>
<text x="181.7" y="7.8">TransmitOn2b_C</text>
<text x="194.4" y="10.1">D00</text>
<text x="15.6" y="14.3">W13</text>
<text x="16.2" y="12.2">V16</text>
<text x="16.2" y="16.4">Y10</text>
<text x="22.1" y="13.5">VCCO_13_3</text>
<text x="22.1" y="15.6">VCCO_13_4</text>
<text x="22.1" y="17.7">VCCO_13_5</text>
<text x="36.5" y="13.5">IO_L1N_T0_13</text>
<text x="36.5" y="17.7">IO_L2N_T0_13</text>
<text x="36.6" y="15.6">IO_L2P_T0_13</text>
<text x="52.1" y="12.2">AA16</text>
<text x="52.1" y="14.3">AB16</text>
<text x="52.1" y="16.4">AB17</text>
<text x="59.4" y="12">sr_ck_A</text>
<text x="59.4" y="14.1">sr_out_A</text>
<text x="59.4" y="16.2">StartReadout2_A</text>
<text x="150" y="13.5">IO_L1N_T0_D01_DIN_14</text>
<text x="154.3" y="17.7">IO_L2N_T0_D03_14</text>
<text x="154.4" y="15.6">IO_L2P_T0_D02_14</text>
<text x="174.4" y="12.2">R22</text>
<text x="174.4" y="14.3">P21</text>
<text x="174.4" y="16.4">R21</text>
<text x="194.4" y="12.2">D01</text>
<text x="194.4" y="14.4">D02</text>
<text x="194.4" y="16.4">D03</text>
<text x="31.4" y="21.9">IO_L3N_T0_DQS_13</text>
<text x="31.5" y="19.8">IO_L3P_T0_DQS_13</text>
<text x="52.1" y="18.5">AA13</text>
<text x="52.1" y="20.6">AB13</text>
<text x="52.1" y="22.7">AA15</text>
<text x="59.4" y="18.3">out_trig1b</text>
<text x="59.4" y="20.7">RowSelect0</text>
<text x="59.4" y="22.6">EndReadout1_A</text>
<text x="107.9" y="22.6">VCCO_14</text>
<text x="144.7" y="21.9">IO_L3N_T0_DQS_EMCCLK_14</text>
<text x="145" y="19.8">IO_L3P_T0_DQS_PUDC_B_14</text>
<text x="174.4" y="18.5">U22</text>
<text x="174.4" y="20.6">V22</text>
<text x="174.4" y="22.7">T21</text>
<text x="179.6" y="18.3">PUDC_B</text>
<text x="181.7" y="22.6">sr_ck_C</text>
<text x="189.7" y="20.7">R150</text>
<text x="198.2" y="20.7">0</text>
<text x="209.1" y="18.5">GND</text>
<text x="36.5" y="26.2">IO_L4N_T0_13</text>
<text x="36.6" y="24">IO_L4P_T0_13</text>
<text x="36.6" y="28.2">IO_L5P_T0_13</text>
<text x="52.1" y="24.8">AB15</text>
<text x="52.1" y="26.9">Y13</text>
<text x="52.1" y="29">AA14</text>
<text x="59.4" y="24.7">Cali_SW_A</text>
<text x="59.4" y="27">RowSelect1</text>
<text x="59.4" y="28.9">Cali_CS#</text>
<text x="125.6" y="24.8">M14</text>
<text x="125.8" y="29">R15</text>
<text x="125.9" y="26.9">P18</text>
<text x="131.8" y="26.2">VCCO_14_1</text>
<text x="131.8" y="28.2">VCCO_14_2</text>
<text x="154.3" y="26.2">IO_L4N_T0_D05_14</text>
<text x="154.4" y="24">IO_L4P_T0_D04_14</text>
<text x="154.4" y="28.2">IO_L5P_T0_D06_14</text>
<text x="174.4" y="24.8">U21</text>
<text x="174.4" y="26.9">P19</text>
<text x="174.4" y="29">R19</text>
<text x="181.7" y="24.7">sr_out_C</text>
<text x="181.7" y="26.8">StartReadout1_C</text>
<text x="181.7" y="28.9">sr_rstb_C</text>
<text x="30.4" y="34.6">IO_L6N_T0_VREF_13</text>
<text x="36.5" y="30.4">IO_L5N_T0_13</text>
<text x="36.6" y="32.5">IO_L6P_T0_13</text>
<text x="52.1" y="31.2">W14</text>
<text x="52.1" y="33.3">Y14</text>
<text x="52.1" y="35.4">AB11</text>
<text x="59.4" y="31">Cali_SW_B</text>
<text x="59.4" y="33.1">out_trig2b</text>
<text x="59.4" y="35.2">ADC_CLK</text>
<text x="125.8" y="33.3">U19</text>
<text x="125.9" y="35.4">Y20</text>
<text x="125.9" y="31.2">T22</text>
<text x="131.8" y="30.4">VCCO_14_3</text>
<text x="131.8" y="32.5">VCCO_14_4</text>
<text x="131.8" y="34.6">VCCO_14_5</text>
<text x="148.2" y="34.6">IO_L6N_T0_D08_VREF_14</text>
<text x="151.8" y="32.5">IO_L6P_T0_FCS_B_14</text>
<text x="154.3" y="30.4">IO_L5N_T0_D07_14</text>
<text x="174.4" y="31.2">T19</text>
<text x="174.4" y="33.3">T20</text>
<text x="174.4" y="35.4">W21</text>
<text x="181.7" y="35.2">EndReadout1_C</text>
<text x="181.7" y="33.1">EndReadout2_C</text>
<text x="192.3" y="31">FCS_B</text>
<text x="36.5" y="38.8">IO_L7N_T1_13</text>
<text x="36.6" y="36.7">IO_L7P_T1_13</text>
<text x="36.6" y="40.9">IO_L8P_T1_13</text>
<text x="52.1" y="37.5">AB12</text>
<text x="52.1" y="39.6">AA9</text>
<text x="52.1" y="41.7">AB10</text>
<text x="59.4" y="37.5">ColumnSelect1</text>
<text x="59.4" y="39.4">ADC_DATA3</text>
<text x="59.4" y="41.5">ADC_DATA1</text>
<text x="131.8" y="36.7">VCCO_14_6</text>
<text x="154.3" y="38.8">IO_L7N_T1_D10_14</text>
<text x="154.4" y="36.7">IO_L7P_T1_D09_14</text>
<text x="154.4" y="40.9">IO_L8P_T1_D11_14</text>
<text x="174.4" y="37.5">W22</text>
<text x="174.4" y="39.6">AA20</text>
<text x="174.4" y="41.7">AA21</text>
<text x="181.7" y="37.5">select</text>
<text x="181.7" y="39.4">sr_in_B</text>
<text x="181.7" y="41.5">TransmitOn1b_B</text>
<text x="31.4" y="47.2">IO_L9N_T1_DQS_13</text>
<text x="31.5" y="45.1">IO_L9P_T1_DQS_13</text>
<text x="36.5" y="43">IO_L8N_T1_13</text>
<text x="52.1" y="43.8">AA10</text>
<text x="52.1" y="45.9">AA11</text>
<text x="59.4" y="43.6">ADC_DATA2</text>
<text x="59.4" y="45.8">ADC_DATA0</text>
<text x="149.1" y="47.2">IO_L9N_T1_DQS_D13_14</text>
<text x="153.7" y="45.1">IO_L9P_T1_DQS_14</text>
<text x="154.3" y="43">IO_L8N_T1_D12_14</text>
<text x="174.4" y="43.8">Y21</text>
<text x="174.4" y="45.9">Y22</text>
<text x="181.7" y="43.9">hold</text>
<text x="181.7" y="45.8">Dout2b_B</text>
<text x="181.7" y="47.8">ChipSatb_B</text>
<text x="29.2" y="53.6">IO_L11P_T1_SRCC_13</text>
<text x="35.5" y="51.4">IO_L10N_T1_13</text>
<text x="35.6" y="49.3">IO_L10P_T1_13</text>
<text x="52.1" y="48">V10</text>
<text x="52.1" y="50.1">W10</text>
<text x="52.1" y="52.2">Y11</text>
<text x="59.4" y="50.2">TP0</text>
<text x="59.4" y="52.3">ColumnSelect2</text>
<text x="151.5" y="53.6">IO_L11P_T1_SRCC_14</text>
<text x="153.2" y="51.4">IO_L10N_T1_D15_14</text>
<text x="153.3" y="49.3">IO_L10P_T1_D14_14</text>
<text x="174.4" y="48">AB21</text>
<text x="174.4" y="50.1">AB22</text>
<text x="174.4" y="52.2">U20</text>
<text x="181.7" y="50">StartReadout2_B</text>
<text x="181.7" y="52.1">rst_counterb</text>
<text x="28.8" y="59.9">IO_L12N_T1_MRCC_13</text>
<text x="28.9" y="57.8">IO_L12P_T1_MRCC_13</text>
<text x="29.1" y="55.7">IO_L11N_T1_SRCC_13</text>
<text x="52.1" y="54.4">Y12</text>
<text x="52.1" y="56.5">W11</text>
<text x="52.1" y="58.5">W12</text>
<text x="59.4" y="54.4">RowSelect2</text>
<text x="59.4" y="56.5">ColumnSelect0</text>
<text x="151.1" y="59.9">IO_L12N_T1_MRCC_14</text>
<text x="151.2" y="57.8">IO_L12P_T1_MRCC_14</text>
<text x="151.4" y="55.7">IO_L11N_T1_SRCC_14</text>
<text x="174.4" y="54.4">V20</text>
<text x="174.4" y="56.5">W19</text>
<text x="174.4" y="58.5">W20</text>
<text x="181.7" y="54.2">TrigExt_B</text>
<text x="181.7" y="56.3">StartReadout1_B</text>
<text x="181.7" y="58.4">sr_ck_B</text>
<text x="28.8" y="64.1">IO_L13N_T2_MRCC_13</text>
<text x="28.9" y="62">IO_L13P_T2_MRCC_13</text>
<text x="52.1" y="60.7">V13</text>
<text x="52.1" y="62.8">V14</text>
<text x="52.1" y="64.9">U15</text>
<text x="59.4" y="64.7">Cali_DIN</text>
<text x="59.4" y="62.6">EndReadout2_A</text>
<text x="151.1" y="64.1">IO_L13N_T2_MRCC_14</text>
<text x="151.2" y="62">IO_L13P_T2_MRCC_14</text>
<text x="174.4" y="60.7">Y18</text>
<text x="174.4" y="62.8">Y19</text>
<text x="174.4" y="64.9">V18</text>
<text x="181.7" y="60.5">sr_out_B</text>
<text x="181.7" y="62.6">StartAcq_A</text>
<text x="181.7" y="64.7">StartAcq_B</text>
<text x="29.1" y="68.3">IO_L14N_T2_SRCC_13</text>
<text x="29.2" y="66.2">IO_L14P_T2_SRCC_13</text>
<text x="30.4" y="70.4">IO_L15P_T2_DQS_13</text>
<text x="52.1" y="67">V15</text>
<text x="52.1" y="69.1">T14</text>
<text x="52.1" y="71.2">T15</text>
<text x="59.4" y="71">sr_rstb_A</text>
<text x="59.4" y="66.8">sr_in_A</text>
<text x="143.4" y="70.4">IO_L15P_T2_DQS_RDWR_B_14</text>
<text x="151.4" y="68.3">IO_L14N_T2_SRCC_14</text>
<text x="151.5" y="66.2">IO_L14P_T2_SRCC_14</text>
<text x="174.4" y="67">V19</text>
<text x="174.4" y="69.1">AA19</text>
<text x="174.4" y="71.2">AB20</text>
<text x="181.7" y="66.8">Dout1b_B</text>
<text x="181.7" y="68.9">TrigExt_A</text>
<text x="181.7" y="71">EndReadout2_B</text>
<text x="30.3" y="72.5">IO_L15N_T2_DQS_13</text>
<text x="35.5" y="76.8">IO_L16N_T2_13</text>
<text x="35.6" y="74.6">IO_L16P_T2_13</text>
<text x="52.1" y="73.3">W15</text>
<text x="52.1" y="75.4">W16</text>
<text x="52.1" y="77.6">T16</text>
<text x="59.4" y="77.4">Dout2b_A</text>
<text x="59.4" y="73.2">Cali_SCK</text>
<text x="138.7" y="72.5">IO_L15N_T2_DQS_DOUT_CSO_B_14</text>
<text x="148.8" y="76.8">IO_L16N_T2_A15_D31_14</text>
<text x="151.3" y="74.6">IO_L16P_T2_CSI_B_14</text>
<text x="174.4" y="73.3">V17</text>
<text x="174.4" y="75.4">W17</text>
<text x="174.4" y="77.6">AA18</text>
<text x="181.7" y="75.3">TransmitOn2b_B</text>
<text x="181.7" y="77.4">Dout1b_A</text>
<text x="181.7" y="73.2">EndReadout1_B</text>
<text x="29.5" y="83.7">Bank13 35 I/Os</text>
<text x="35.5" y="80.9">IO_L17N_T2_13</text>
<text x="35.6" y="78.9">IO_L17P_T2_13</text>
<text x="52.1" y="79.6">U16</text>
<text x="59.4" y="79.5">StartReadout1_A</text>
<text x="148.8" y="80.9">IO_L17N_T2_A13_D29_14</text>
<text x="148.9" y="78.9">IO_L17P_T2_A14_D30_14</text>
<text x="148.9" y="83.1">IO_L18P_T2_A12_D28_14</text>
<text x="174.4" y="79.6">AB18</text>
<text x="174.4" y="81.7">U17</text>
<text x="174.4" y="83.9">U18</text>
<text x="181.7" y="79.5">TransmitOn1b_A</text>
<text x="181.7" y="81.6">sr_rstb_B</text>
<text x="181.7" y="83.7">reset_b</text>
<text x="142.7" y="89.4">IO_L19N_T3_A09_D25_VREF_14</text>
<text x="148.8" y="85.2">IO_L18N_T2_A11_D27_14</text>
<text x="148.9" y="87.3">IO_L19P_T3_A10_D26_14</text>
<text x="174.4" y="86">P14</text>
<text x="174.4" y="88.1">R14</text>
<text x="181.7" y="87.9">out_trig0b</text>
<text x="21.1" y="90.3">XC7A100TFGG484</text>
<text x="148.8" y="93.6">IO_L20N_T3_A07_D23_14</text>
<text x="148.9" y="91.5">IO_L20P_T3_A08_D24_14</text>
<text x="152.7" y="95.7">IO_L21P_T3_DQS_14</text>
<text x="174.4" y="90.2">R18</text>
<text x="174.4" y="92.3">T18</text>
<text x="174.4" y="94.4">N17</text>
<text x="181.7" y="90">sr_in_C</text>
<text x="181.7" y="94.2">Dout2b_C</text>
<text x="59" y="101.6">TP0</text>
<text x="67.9" y="100.8">TP0</text>
<text x="143.6" y="97.8">IO_L21N_T3_DQS_A06_D22_14</text>
<text x="148.9" y="99.9">IO_L22P_T3_A05_D21_14</text>
<text x="174.4" y="96.5">P17</text>
<text x="174.4" y="98.6">P15</text>
<text x="174.4" y="100.7">R16</text>
<text x="45.1" y="108">ADC_CLK</text>
<text x="61.5" y="106.9">ADC_CLK</text>
<text x="148.8" y="102">IO_L22N_T3_A04_D20_14</text>
<text x="148.8" y="106.3">IO_L23N_T3_A02_D18_14</text>
<text x="148.9" y="104.1">IO_L23P_T3_A03_D19_14</text>
<text x="174.4" y="102.8">N13</text>
<text x="174.4" y="104.9">N14</text>
<text x="174.4" y="107.1">P16</text>
<text x="91.1" y="113.2">ADC_DATA0</text>
<text x="148.8" y="110.5">IO_L24N_T3_A00_D16_14</text>
<text x="148.9" y="108.4">IO_L24P_T3_A01_D17_14</text>
<text x="163.5" y="112.6">IO_25_14</text>
<text x="174.4" y="109.2">R17</text>
<text x="174.4" y="111.3">N15</text>
<text x="75.9" y="114.3">ADC_DATA0</text>
<text x="75.9" y="116.4">ADC_DATA1</text>
<text x="75.9" y="118.5">ADC_DATA2</text>
<text x="91.1" y="115.3">ADC_DATA1</text>
<text x="91.1" y="117.4">ADC_DATA2</text>
<text x="91.1" y="119.5">ADC_DATA3</text>
<text x="143.3" y="115.3">Bank14, 50 I/Os</text>
<text x="75.9" y="120.6">ADC_DATA3</text>
<text x="130.7" y="121.9">XC7A100TFGG484</text>
<text x="36.1" y="129">Dout2b_C</text>
<text x="55.2" y="128">Dout2b_C</text>
<text x="156.2" y="131.1">Dout1b_A</text>
<text x="175.4" y="130.1">Dout1b_A</text>
<text x="29.7" y="133.3">TransmitOn2b_C</text>
<text x="53.1" y="132.2">TransmitOn2b_C</text>
<text x="149.9" y="135.3">TransmitOn1b_A</text>
<text x="149.9" y="137.5">TransmitOn2b_A</text>
<text x="156.2" y="133.3">Dout2b_A</text>
<text x="173.3" y="134.3">TransmitOn1b_A</text>
<text x="173.3" y="136.4">TransmitOn2b_A</text>
<text x="175.4" y="132.2">Dout2b_A</text>
<text x="53.1" y="140.6">StartReadout1_C</text>
<text x="75.9" y="141.7">StartReadout1_C</text>
<text x="154.1" y="139.6">ChipSatb_A</text>
<text x="175.4" y="138.5">ChipSatb_A</text>
<text x="175.4" y="140.6">TrigExt_A</text>
<text x="175.4" y="142.7">StartAcq_A</text>
<text x="196" y="143.8">StartAcq_A</text>
<text x="196" y="141.7">TrigExt_A</text>
<text x="219.2" y="138.8">Row and Column select:</text>
<text x="219.2" y="140.6">6 pins</text>
<text x="257.2" y="138.8">Common control signal:</text>
<text x="257.2" y="140.6">4 of 8 pins</text>
<text x="29.7" y="145.9">EndReadout1_C</text>
<text x="29.7" y="148">EndReadout2_C</text>
<text x="53.1" y="144.8">EndReadout1_C</text>
<text x="53.1" y="146.9">EndReadout2_C</text>
<text x="55.2" y="149.1">sr_rstb_C</text>
<text x="173.3" y="146.9">StartReadout2_A</text>
<text x="173.3" y="144.8">StartReadout1_A</text>
<text x="173.3" y="149.1">EndReadout1_A</text>
<text x="196" y="145.9">StartReadout1_A</text>
<text x="196" y="148">StartReadout2_A</text>
<text x="219.7" y="147.2">RowSelect1</text>
<text x="219.7" y="145">RowSelect2</text>
<text x="219.7" y="149.3">RowSelect0</text>
<text x="242.4" y="145.9">RowSelect2</text>
<text x="242.4" y="148">RowSelect1</text>
<text x="257.6" y="145">hold</text>
<text x="257.6" y="149.1">reset_b</text>
<text x="257.6" y="147.2">select</text>
<text x="280.4" y="145.9">hold</text>
<text x="280.4" y="148">select</text>
<text x="55.2" y="151.2">sr_ck_C</text>
<text x="55.2" y="153.2">sr_in_C</text>
<text x="55.2" y="155.4">sr_out_C</text>
<text x="75.9" y="150.1">sr_rstb_C</text>
<text x="75.9" y="152.2">sr_ck_C</text>
<text x="75.9" y="154.3">sr_in_C</text>
<text x="149.9" y="152.2">EndReadout2_A</text>
<text x="149.9" y="150.1">EndReadout1_A</text>
<text x="173.3" y="151.2">EndReadout2_A</text>
<text x="175.4" y="155.4">sr_ck_A</text>
<text x="175.4" y="153.2">sr_rstb_A</text>
<text x="196" y="154.3">sr_rstb_A</text>
<text x="219.7" y="151.4">ColumnSelect2</text>
<text x="219.7" y="155.6">ColumnSelect0</text>
<text x="219.7" y="153.5">ColumnSelect1</text>
<text x="242.4" y="150.1">RowSelect0</text>
<text x="242.4" y="152.2">ColumnSelect2</text>
<text x="242.4" y="154.3">ColumnSelect1</text>
<text x="257.6" y="151.2">rst_counterb</text>
<text x="280.4" y="152.2">rst_counterb</text>
<text x="280.4" y="150.1">reset_b</text>
<text x="36.1" y="156.4">sr_out_C</text>
<text x="156.2" y="160.7">sr_out_A</text>
<text x="175.4" y="157.5">sr_in_A</text>
<text x="175.4" y="159.6">sr_out_A</text>
<text x="196" y="156.4">sr_ck_A</text>
<text x="196" y="158.5">sr_in_A</text>
<text x="219.2" y="162">Test signal:</text>
<text x="242.4" y="156.4">ColumnSelect0</text>
<text x="219.2" y="163.8">4 pins</text>
<text x="257.2" y="164.1">Calibration control:</text>
<text x="257.2" y="165.9">5 pins</text>
<text x="149.9" y="173.3">TransmitOn1b_B</text>
<text x="156.2" y="171.2">Dout2b_B</text>
<text x="156.2" y="169.1">Dout1b_B</text>
<text x="173.3" y="172.3">TransmitOn1b_B</text>
<text x="175.4" y="168">Dout1b_B</text>
<text x="175.4" y="170.1">Dout2b_B</text>
<text x="221.6" y="169.1">out_trig2b</text>
<text x="221.6" y="171.2">out_trig1b</text>
<text x="221.6" y="173.3">out_trig0b</text>
<text x="236.5" y="172.3">out_trig0b</text>
<text x="236.5" y="168">out_trig2b</text>
<text x="236.5" y="170.1">out_trig1b</text>
<text x="257.6" y="172.3">Cali_CS#</text>
<text x="257.6" y="170.1">Cali_SCK</text>
<text x="257.6" y="168">Cali_DIN</text>
<text x="280.4" y="171.2">Cali_SCK</text>
<text x="280.4" y="169.1">Cali_DIN</text>
<text x="280.4" y="173.3">Cali_CS#</text>
<text x="110.1" y="174.3">FCS_B</text>
<text x="110.1" y="176.7">D00</text>
<text x="110.1" y="178.8">D01</text>
<text x="126.9" y="175.6">FCS_B</text>
<text x="126.9" y="177.7">D00</text>
<text x="126.9" y="179.8">D01</text>
<text x="149.9" y="175.4">TransmitOn2b_B</text>
<text x="154.1" y="177.5">ChipSatb_B</text>
<text x="173.3" y="174.3">TransmitOn2b_B</text>
<text x="175.4" y="176.4">ChipSatb_B</text>
<text x="175.4" y="178.6">TrigExt_B</text>
<text x="196" y="179.6">TrigExt_B</text>
<text x="257.6" y="174.3">Cali_SW_A</text>
<text x="257.6" y="176.4">Cali_SW_B</text>
<text x="280.4" y="177.5">Cali_SW_B</text>
<text x="280.4" y="175.4">Cali_SW_A</text>
<text x="110.1" y="180.9">D02</text>
<text x="110.1" y="183">D03</text>
<text x="126.9" y="181.9">D02</text>
<text x="126.9" y="184.1">D03</text>
<text x="173.3" y="184.9">StartReadout2_B</text>
<text x="173.3" y="182.8">StartReadout1_B</text>
<text x="175.4" y="180.7">StartAcq_B</text>
<text x="196" y="181.7">StartAcq_B</text>
<text x="196" y="186">StartReadout2_B</text>
<text x="196" y="183.9">StartReadout1_B</text>
<text x="50.6" y="191.4">VCC3.3VD</text>
<text x="126.5" y="191.4">VCC3.3VD</text>
<text x="149.9" y="188">EndReadout1_B</text>
<text x="149.9" y="190.2">EndReadout2_B</text>
<text x="173.3" y="187">EndReadout1_B</text>
<text x="173.3" y="189.1">EndReadout2_B</text>
<text x="175.4" y="191.2">sr_rstb_B</text>
<text x="2.5" y="193.3">VCCO_13</text>
<text x="12.7" y="195.7">C7</text>
<text x="19" y="195.7">C8</text>
<text x="25.3" y="195.7">C9</text>
<text x="31.6" y="195.7">C10</text>
<text x="37.9" y="195.7">C11</text>
<text x="44.3" y="195.7">C12</text>
<text x="50.6" y="195.7">C13</text>
<text x="61.8" y="197.7">+</text>
<text x="63.9" y="196.9">C14</text>
<text x="72.1" y="193.3">VCCO_14</text>
<text x="82.2" y="195.7">C15</text>
<text x="88.6" y="195.7">C16</text>
<text x="94.9" y="195.7">C17</text>
<text x="101.2" y="195.7">C18</text>
<text x="107.5" y="195.7">C19</text>
<text x="113.8" y="195.7">C20</text>
<text x="120.2" y="195.7">C21</text>
<text x="126.5" y="195.7">C22</text>
<text x="137.7" y="197.7">+</text>
<text x="139.8" y="196.9">C23</text>
<text x="175.4" y="193.3">sr_ck_B</text>
<text x="175.4" y="195.4">sr_in_B</text>
<text x="175.4" y="197.5">sr_out_B</text>
<text x="196" y="192.3">sr_rstb_B</text>
<text x="196" y="196.5">sr_in_B</text>
<text x="196" y="194.4">sr_ck_B</text>
<text x="219.9" y="196.1">Title</text>
<text x="12.7" y="199.9">470n</text>
<text x="19" y="199.9">470n</text>
<text x="25.3" y="199.9">470n</text>
<text x="31.6" y="199.9">470n</text>
<text x="37.9" y="199.9">470n</text>
<text x="44.3" y="199.9">4.7u</text>
<text x="50.6" y="199.9">4.7u</text>
<text x="62.8" y="201.8">100u</text>
<text x="82.2" y="199.9">470n</text>
<text x="88.6" y="199.9">470n</text>
<text x="94.9" y="199.9">470n</text>
<text x="101.2" y="199.9">470n</text>
<text x="107.5" y="199.9">470n</text>
<text x="113.8" y="199.9">470n</text>
<text x="120.2" y="199.9">4.7u</text>
<text x="126.5" y="199.9">4.7u</text>
<text x="138.7" y="201.8">100u</text>
<text x="156.2" y="198.6">sr_out_B</text>
<text x="219.9" y="202.4">Size</text>
<text x="228.3" y="202.4">Document Number</text>
<text x="289.5" y="202.4">Rev</text>
<text x="217.1" y="204.1">Custom</text>
<text x="219.9" y="208.7">Date:</text>
<text x="230.8" y="208.7">Wednesday, April 25, 2018</text>
<text x="262" y="208.7">Sheet</text>
<text x="272.6" y="208.7">4</text>
<text x="278.9" y="208.7">of</text>
<text x="285.2" y="208.7">18</text>
</g>
<text font-size="1.7" x="289.7" y="205.2">V1.0</text>
</svg>
